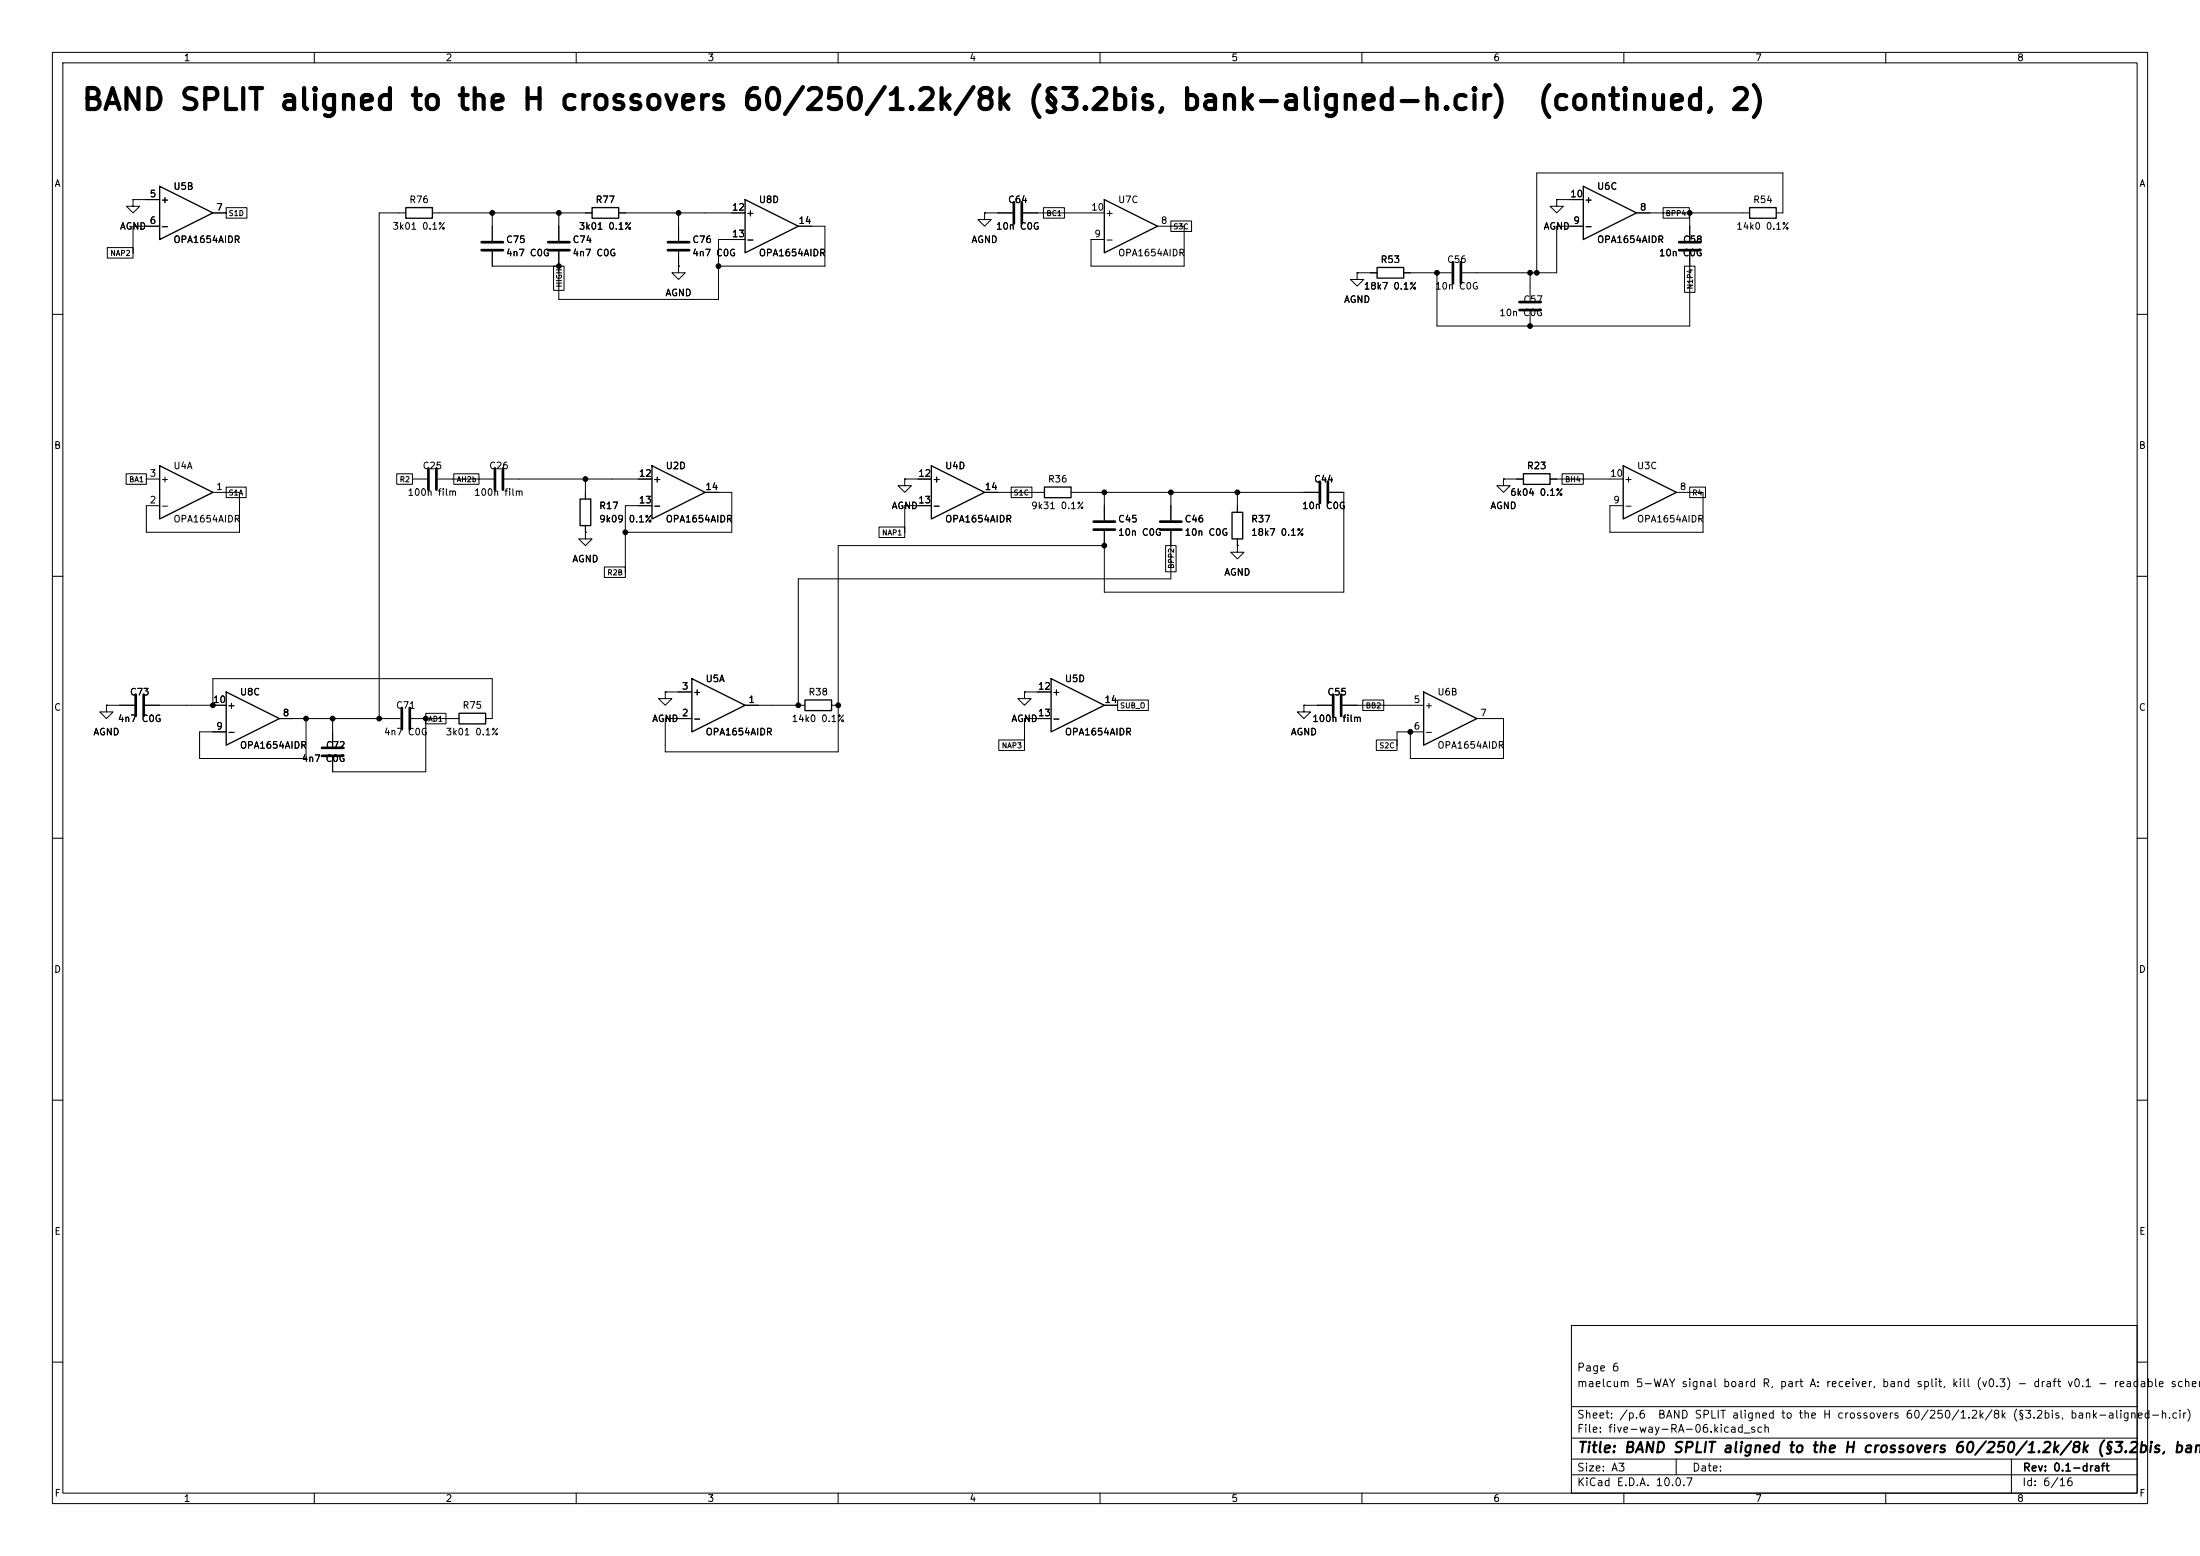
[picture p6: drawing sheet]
<svg xmlns="http://www.w3.org/2000/svg" width="420mm" height="297mm" viewBox="0 0 420 297" stroke-linecap="round" stroke-linejoin="round" font-family="sans-serif">
<g fill="none" stroke="#000" stroke-width=".19">
<path d="M10 10h400v277h-400zM12 12h396v273h-396zM60 10v2M110 10v2M160 10v2M210 10v2M260 10v2M310 10v2M360 10v2M25.4 38.1v1.3h1.3l-1.3 1.2-1.3-1.2h1.3M25.4 38.1h.1M25.4 38.1h5.1"/>
<path d="M43.2 39.6h3.9v2h-3.9zM199.2 39.6h4v2h-4zM297.2 38.1v1.3h1.2l-1.2 1.2-1.3-1.2h1.3M297.2 38.1h.1M297.2 38.1h5.1M317.5 39.6h5v2h-5zM20.5 47.3h4.9v2h-4.9zM30.5 43.2h-5.1v5.1M40.6 40.6h2.6M77.5 40.6h-5.1v96.6M82.5 40.6h30.5M94 40.6v5.4"/>
<path d="M94 48v2.8h12.7M105.7 50.8h2v4.6h-2zM106.7 40.6v5.4M118.1 40.6h24.1M129.5 50.8v1.3h1.3l-1.3 1.2-1.2-1.2h1.2M129.5 50.8h.1M129.5 40.6v5.4M129.5 48v2.8M142.2 45.7h-5v11.5h-30.5v-9.2M152.4 43.2h5.1v7.6h-20.3M188 40.6v1.3h1.2l-1.2 1.3-1.3-1.3h1.3M188 40.6h.1"/>
<path d="M188 40.6h5.3M195.3 40.6h15.5M221 43.2h5.1v7.6h-17.8v-5.1h2.5M223.5 42.2h4v2h-4zM259.1 52.1v1.2h1.2l-1.2 1.3-1.3-1.3h1.3M259.1 52.1h.1M259.1 52.1h3.8M268 52.1h9.1M292.1 52.1v5.3M292.1 59.4v2.8M302.3 43.2h-5.1v8.9h-18.1M312.4 40.6h21.6"/>
<path d="M321.6 50.8h2v5h-2zM322.6 40.6v5.4M322.6 48v14.2h-48.3v-10.1M339.1 40.6h1.3v-7.6h-47v19.1M10 60h2M408 60h2M24.1 90.4h3.8v2h-3.8zM27.9 91.4h2.6M40.6 94h5.1v7.6h-17.8v-5.1h2.6M43.2 93h3.8v2h-3.8zM75.7 90.4h3v2h-3zM78.7 91.4h2.8"/>
<path d="M83.6 91.4h10.6M86.6 90.4h4.8v2h-4.8zM96.3 91.4h28.2M111.8 91.4v3.9M124.5 96.5h-5.1v12.7M134.6 94h5.1v7.6h-20.3M172.7 91.4v1.3h1.3l-1.3 1.3-1.3-1.3h1.3M172.7 91.4h.1M172.7 91.4h5.1M177.8 96.5h-5.1v5.1M188 94h11.4M193 93h4v2h-4z"/>
<path d="M204.5 94h47.2M210.8 94v5.3M223.5 94v5.3M236.2 94v3.8M253.7 94h2.8v19h-45.7v-11.7M287 91.4v1.3h1.3l-1.3 1.3-1.3-1.3h1.3M287 91.4h.1M287 91.4h3.8M295.9 91.4h14M298.2 90.4h4.1v2h-4.1zM320 94h5.1v7.6h-17.8v-5.1h2.6M322.6 93h3v2h-3z"/>
<path d="M10 110h2M111.8 101.6v1.3h1.2l-1.2 1.2-1.3-1.2h1.3M111.8 101.6h.1M111.8 100.3v1.3M115.4 108.2h4v2h-4zM167.8 100.6h4.9v2h-4.9zM210.8 104.1h-50.8v39.4h-33v-6.3h5.1M222.5 104.1h2v5h-2zM223.5 101.3v9.2h-71.1v24.1M236.2 104.1v1.3h1.3l-1.3 1.3-1.3-1.3h1.3M236.2 104.1h.1M236.2 102.9v1.2"/>
<path d="M408 110h2M20.3 134.6v1.3h1.3l-1.3 1.3-1.3-1.3h1.3M20.3 134.6h.1M20.3 134.6h5.4M27.7 134.6h15.5M40.6 134.6v-5.1h53.4v7.7h-1.3M53.3 137.2h23.2M58.4 137.2v7.6h-20.3v-5.1h5.1M63.5 137.2v5.3M78.5 137.2h9.1M81.3 136.2h3.8v2h-3.8zM81.3 137.2v10.1h-17.8v-2.8"/>
<path d="M127 132.1v1.3h1.3l-1.3 1.2-1.3-1.2h1.3M127 132.1h.1M127 132.1h5.1M142.2 134.6h11.5M158.7 134.6h1.3M195.6 132.1v1.3h1.2l-1.2 1.2-1.3-1.2h1.3M195.6 132.1h.1M195.6 132.1h5.1M200.7 137.2h-5.1v5M210.8 134.6h2.6M213.4 133.6h5.8v2h-5.8zM248.9 134.6v1.3h1.3l-1.3 1.3-1.3-1.3h1.3"/>
<path d="M248.9 134.6h.1M248.9 134.6h5.4M256.3 134.6h15.5M260.2 133.6h4v2h-4zM271.8 139.7h-5.1v2.5M281.9 137.2h5.1v7.6h-17.8v-5.1M10 160h2M190.7 141.2h4.9v2h-4.9zM262.7 141.2h4v2h-4zM408 160h2M10 210h2M408 210h2"/>
<path d="M300 253h108v32h-108zM10 260h2M300 278.5h108M300 274.5h108M300 268.5h108M320 278.5v3M384 278.5v6.5M408 260h2M60 285v2M110 285v2M160 285v2M210 285v2"/>
<path d="M260 285v2M300 281.5h108M310 285v2M360 285v2"/>
</g>
<g fill="none" stroke="#000" stroke-width=".51">
<path d="M193.5 38.6v4.1M195.1 38.6v4.1M91.9 46.2h4.1M91.9 47.8h4.1M104.6 46.2h4.1M104.6 47.8h4.1M127.5 46.2h4.1M127.5 47.8h4.1M277.4 50v4.1M278.9 50v4.1M290.1 59.2h4M290.1 57.7h4"/>
<path d="M320.5 46.2h4.1M320.5 47.8h4.1M81.8 89.4v4.1M83.3 89.4v4.1M94.5 89.4v4.1M96 89.4v4.1M208.8 99.6h4.1M221.5 99.6h4.1M252 91.9v4.1M253.5 91.9v4.1M208.8 101.1h4.1M221.5 101.1h4.1"/>
<path d="M25.9 132.6v4.1M27.4 132.6v4.1M76.7 135.1v4.1M78.2 135.1v4.1M254.5 132.6v4.1M256 132.6v4.1M61.5 144.3h4M61.5 142.7h4"/>
</g>
<g fill="none" stroke="#000" stroke-width=".25">
<path d="M30.5 35.6l10.1 5-10.1 5.1zM77.5 39.6h5v2.1h-5zM113 39.6h5.1v2.1h-5.1zM142.2 38.1l10.2 5.1-10.2 5.1zM210.8 38.1l10.2 5.1-10.2 5.1zM302.3 35.6l10.1 5-10.1 5.1zM334 39.6h5.1v2.1h-5.1zM262.9 51.1h5.1v2h-5.1zM30.5 88.9l10.1 5.1-10.1 5.1zM110.7 95.3h2.1v5h-2.1zM124.5 88.9l10.1 5.1-10.1 5.1zM177.8 88.9l10.2 5.1-10.2 5.1z"/>
<path d="M199.4 93h5.1v2h-5.1zM235.2 97.8h2v5.1h-2zM290.8 90.4h5.1v2.1h-5.1zM309.9 88.9l10.1 5.1-10.1 5.1zM43.2 132.1l10.1 5.1-10.1 5zM87.6 136.1h5.1v2.1h-5.1zM132.1 129.5l10.1 5.1-10.1 5.1zM153.7 133.6h5v2h-5zM200.7 129.5l10.1 5.1-10.1 5.1zM271.8 132.1l10.1 5.1-10.1 5z"/>
</g>
<g fill="#000" stroke="#000" stroke-width=".19">
<circle cx="94" cy="40.6" r=".46"/>
<circle cx="106.7" cy="40.6" r=".46"/>
<circle cx="106.7" cy="50.8" r=".46"/>
<circle cx="129.5" cy="40.6" r=".46"/>
<circle cx="137.2" cy="50.8" r=".46"/>
<circle cx="274.3" cy="52.1" r=".46"/>
<circle cx="292.1" cy="52.1" r=".46"/>
<circle cx="293.4" cy="52.1" r=".46"/>
<circle cx="322.6" cy="40.6" r=".46"/>
<circle cx="292.1" cy="62.2" r=".46"/>
<circle cx="111.8" cy="91.4" r=".46"/>
<circle cx="210.8" cy="94" r=".46"/>
<circle cx="223.5" cy="94" r=".46"/>
<circle cx="236.2" cy="94" r=".46"/>
<circle cx="119.4" cy="101.6" r=".46"/>
<circle cx="210.8" cy="104.1" r=".46"/>
<circle cx="40.6" cy="134.6" r=".46"/>
<circle cx="58.4" cy="137.2" r=".46"/>
<circle cx="63.5" cy="137.2" r=".46"/>
<circle cx="72.4" cy="137.2" r=".46"/>
<circle cx="81.3" cy="137.2" r=".46"/>
<circle cx="152.4" cy="134.6" r=".46"/>
<circle cx="160" cy="134.6" r=".46"/>
<circle cx="269.2" cy="139.7" r=".46"/>
</g>
<g font-size="4">
<text x="15.4" y="22">BAND SPLIT aligned to the H crossovers 60/250/1.2k/8k (§3.2bis, bank-aligned-h.cir)</text>
<text x="293.3" y="22">(continued, 2)</text>
</g>
<text font-size="2" x="301" y="277.8">Title: BAND SPLIT aligned to the H crossovers 60/250/1.2k/8k (§3.2bis, bank</text>
<g font-size="1.5">
<text x="300.9" y="262.1">Page 6</text>
<text x="300.9" y="265.1">maelcum 5-WAY signal board R, part A: receiver, band split, kill (v0.3) - draft v0.1 - readable schem</text>
<text x="300.9" y="273.8">File: five-way-RA-06.kicad_sch</text>
<text x="300.9" y="271.1">Sheet: /p.6</text>
<text x="316.4" y="271.1">BAND SPLIT aligned to the H crossovers 60/250/1.2k/8k (§3.2bis, bank-aligned-h.cir)</text>
<text x="300.9" y="281.2">Size: A3</text>
<text x="322.9" y="281.2">Date:</text>
<text x="386" y="281.2">Rev: 0.1-draft</text>
<text x="300.9" y="284">KiCad E.D.A. 10.0.7</text>
<text x="385.9" y="284">Id: 6/16</text>
</g>
<g font-size="1.3">
<text x="35" y="12">1</text>
<text x="85" y="12">2</text>
<text x="135" y="12">3</text>
<text x="185" y="12">4</text>
<text x="235" y="12">5</text>
<text x="285" y="12">6</text>
<text x="335" y="12">7</text>
<text x="385" y="12">8</text>
<text x="10.3" y="36">A</text>
<text x="408.3" y="36">A</text>
<text x="28.5" y="38">5</text>
<text x="30.6" y="39.1">+</text>
<text x="33" y="36.5">U5B</text>
<text x="41.2" y="40.5">7</text>
<text x="78" y="39.1">R76</text>
<text x="113.6" y="39.1">R77</text>
<text x="139.6" y="40.5">12</text>
<text x="142.3" y="41.6">+</text>
<text x="144.8" y="39.1">U8D</text>
<text x="192.3" y="39.1">C64</text>
<text x="208.2" y="40.5">10</text>
<text x="210.9" y="41.6">+</text>
<text x="213.3" y="39.1">U7C</text>
<text x="299.7" y="38">10</text>
<text x="302.4" y="39.1">+</text>
<text x="304.8" y="36.5">U6C</text>
<text x="313" y="40.5">8</text>
<text x="334.6" y="39.1">R54</text>
<text x="22.8" y="44.1">AGND</text>
<text x="28.5" y="43">6</text>
<text x="30.6" y="44.1">-</text>
<text x="33" y="46.7">OPA1654AIDR</text>
<text x="74.8" y="44.1">3k01 0.1%</text>
<text x="96.5" y="46.7">C75</text>
<text x="109.2" y="46.7">C74</text>
<text x="110.4" y="44.1">3k01 0.1%</text>
<text x="132.1" y="46.7">C76</text>
<text x="139.6" y="45.6">13</text>
<text x="142.3" y="46.7">-</text>
<text x="152.3" y="43">14</text>
<text x="185.4" y="46.7">AGND</text>
<text x="190" y="44.1">10n C0G</text>
<text x="208.8" y="45.6">9</text>
<text x="210.9" y="46.7">-</text>
<text x="221.5" y="43">8</text>
<text x="294.6" y="44.1">AGND</text>
<text x="300.3" y="43">9</text>
<text x="302.4" y="44.1">-</text>
<text x="304.8" y="46.7">OPA1654AIDR</text>
<text x="321.2" y="46.7">C58</text>
<text x="331.4" y="44.1">14k0 0.1%</text>
<text x="96.5" y="49.2">4n7 C0G</text>
<text x="109.2" y="49.2">4n7 C0G</text>
<text x="132.1" y="49.2">4n7 C0G</text>
<text x="144.8" y="49.2">OPA1654AIDR</text>
<text x="213.3" y="49.2">OPA1654AIDR</text>
<text x="263.5" y="50.5">R53</text>
<text x="276.2" y="50.5">C56</text>
<text x="316.6" y="49.2">10n C0G</text>
<text x="126.9" y="56.8">AGND</text>
<text x="256.5" y="58.1">AGND</text>
<text x="260.3" y="55.6">18k7 0.1%</text>
<text x="273.9" y="55.6">10n C0G</text>
<text x="290.7" y="58.1">C57</text>
<text x="286.1" y="60.7">10n C0G</text>
<text x="10.2" y="86">B</text>
<text x="33" y="89.9">U4A</text>
<text x="80.6" y="89.9">C25</text>
<text x="93.3" y="89.9">C26</text>
<text x="127" y="89.9">U2D</text>
<text x="180.3" y="89.9">U4D</text>
<text x="291.4" y="89.9">R23</text>
<text x="312.4" y="89.9">U3C</text>
<text x="408.2" y="86">B</text>
<text x="28.5" y="91.3">3</text>
<text x="30.6" y="92.4">+</text>
<text x="41.2" y="93.8">1</text>
<text x="77.7" y="94.9">100n film</text>
<text x="90.4" y="94.9">100n film</text>
<text x="121.9" y="91.3">12</text>
<text x="124.6" y="92.4">+</text>
<text x="134.6" y="93.8">14</text>
<text x="175.2" y="91.3">12</text>
<text x="177.9" y="92.4">+</text>
<text x="187.9" y="93.8">14</text>
<text x="200" y="92.4">R36</text>
<text x="250.8" y="92.4">C44</text>
<text x="288.2" y="94.9">6k04 0.1%</text>
<text x="307.3" y="91.3">10</text>
<text x="310" y="92.4">+</text>
<text x="320.6" y="93.8">8</text>
<text x="28.5" y="96.4">2</text>
<text x="30.6" y="97.5">-</text>
<text x="33" y="100">OPA1654AIDR</text>
<text x="114.3" y="97.5">R17</text>
<text x="114.3" y="100">9k09</text>
<text x="119.9" y="100">0.1%</text>
<text x="121.9" y="96.4">13</text>
<text x="124.6" y="97.5">-</text>
<text x="127" y="100">OPA1654AIDR</text>
<text x="170.1" y="97.5">AGND</text>
<text x="175.2" y="96.4">13</text>
<text x="177.9" y="97.5">-</text>
<text x="180.3" y="100">OPA1654AIDR</text>
<text x="196.8" y="97.5">9k31 0.1%</text>
<text x="213.3" y="100">C45</text>
<text x="226" y="100">C46</text>
<text x="238.7" y="100">R37</text>
<text x="248.5" y="97.5">10n C0G</text>
<text x="284.4" y="97.5">AGND</text>
<text x="307.9" y="96.4">9</text>
<text x="310" y="97.5">-</text>
<text x="312.4" y="100">OPA1654AIDR</text>
<text x="109.2" y="107.6">AGND</text>
<text x="213.3" y="102.6">10n C0G</text>
<text x="226" y="102.6">10n C0G</text>
<text x="238.7" y="102.6">18k7 0.1%</text>
<text x="233.6" y="110.2">AGND</text>
<text x="130.1" y="131.9">3</text>
<text x="134.6" y="130.5">U5A</text>
<text x="198.1" y="131.9">12</text>
<text x="203.2" y="130.5">U5D</text>
<text x="10.2" y="136">C</text>
<text x="24.7" y="133">C73</text>
<text x="40.6" y="134.5">10</text>
<text x="43.3" y="135.6">+</text>
<text x="45.7" y="133">U8C</text>
<text x="53.9" y="137">8</text>
<text x="75.5" y="135.6">C71</text>
<text x="88.2" y="135.6">R75</text>
<text x="130.1" y="137">2</text>
<text x="132.2" y="133">+</text>
<text x="142.8" y="134.5">1</text>
<text x="154.2" y="133">R38</text>
<text x="198.1" y="137">13</text>
<text x="200.8" y="133">+</text>
<text x="210.8" y="134.5">14</text>
<text x="253.3" y="133">C55</text>
<text x="269.8" y="134.5">5</text>
<text x="271.9" y="135.6">+</text>
<text x="274.3" y="133">U6B</text>
<text x="282.5" y="137">7</text>
<text x="408.2" y="136">C</text>
<text x="17.7" y="140.7">AGND</text>
<text x="22.4" y="138.1">4n7 C0G</text>
<text x="41.2" y="139.6">9</text>
<text x="43.3" y="140.7">-</text>
<text x="45.7" y="143.2">OPA1654AIDR</text>
<text x="62.1" y="143.2">C72</text>
<text x="73.2" y="140.7">4n7 C0G</text>
<text x="85" y="140.7">3k01 0.1%</text>
<text x="124.4" y="138.1">AGND</text>
<text x="132.2" y="138.1">-</text>
<text x="134.6" y="140.7">OPA1654AIDR</text>
<text x="151" y="138.1">14k0 0.1%</text>
<text x="193" y="138.1">AGND</text>
<text x="200.8" y="138.1">-</text>
<text x="203.2" y="140.7">OPA1654AIDR</text>
<text x="246.3" y="140.7">AGND</text>
<text x="250.4" y="138.1">100n film</text>
<text x="269.8" y="139.6">6</text>
<text x="271.9" y="140.7">-</text>
<text x="274.3" y="143.2">OPA1654AIDR</text>
<text x="57.5" y="145.7">4n7 C0G</text>
<text x="10.2" y="186">D</text>
<text x="408.2" y="186">D</text>
<text x="10.3" y="236">E</text>
<text x="408.3" y="236">E</text>
<text x="10.3" y="286">F</text>
<text x="35" y="287">1</text>
<text x="85" y="287">2</text>
<text x="135" y="287">3</text>
<text x="185" y="287">4</text>
<text x="235" y="287">5</text>
<text x="285" y="287">6</text>
<text x="335" y="287">7</text>
<text x="385" y="287">8</text>
<text x="408.3" y="286">F</text>
</g>
<g font-size="1">
<text x="43.6" y="41.5">S1D</text>
<text x="199.7" y="41.5">BC1</text>
<text x="317.9" y="41.5">BPP4</text>
<text x="223.9" y="44">S3C</text>
<text x="21" y="49.1">NAP2</text>
<text x="107.5" y="54.9" transform="rotate(-90 107.5 54.9)">HIGH</text>
<text x="323.4" y="55.3" transform="rotate(-90 323.4 55.3)">N1P4</text>
<text x="24.6" y="92.3">BA1</text>
<text x="43.6" y="94.8">S1A</text>
<text x="76.2" y="92.3">R2</text>
<text x="87.1" y="92.3">AH2b</text>
<text x="193.4" y="94.8">S1C</text>
<text x="298.7" y="92.3">BH4</text>
<text x="323" y="94.8">R4</text>
<text x="168.3" y="102.4">NAP1</text>
<text x="115.9" y="110">R2B</text>
<text x="224.3" y="108.7" transform="rotate(-90 224.3 108.7)">BPP2</text>
<text x="81.7" y="138">AD1</text>
<text x="213.7" y="135.4">SUB_O</text>
<text x="260.6" y="135.4">BB2</text>
<text x="191.1" y="143.1">NAP3</text>
<text x="263.2" y="143.1">S2C</text>
</g>
</svg>
